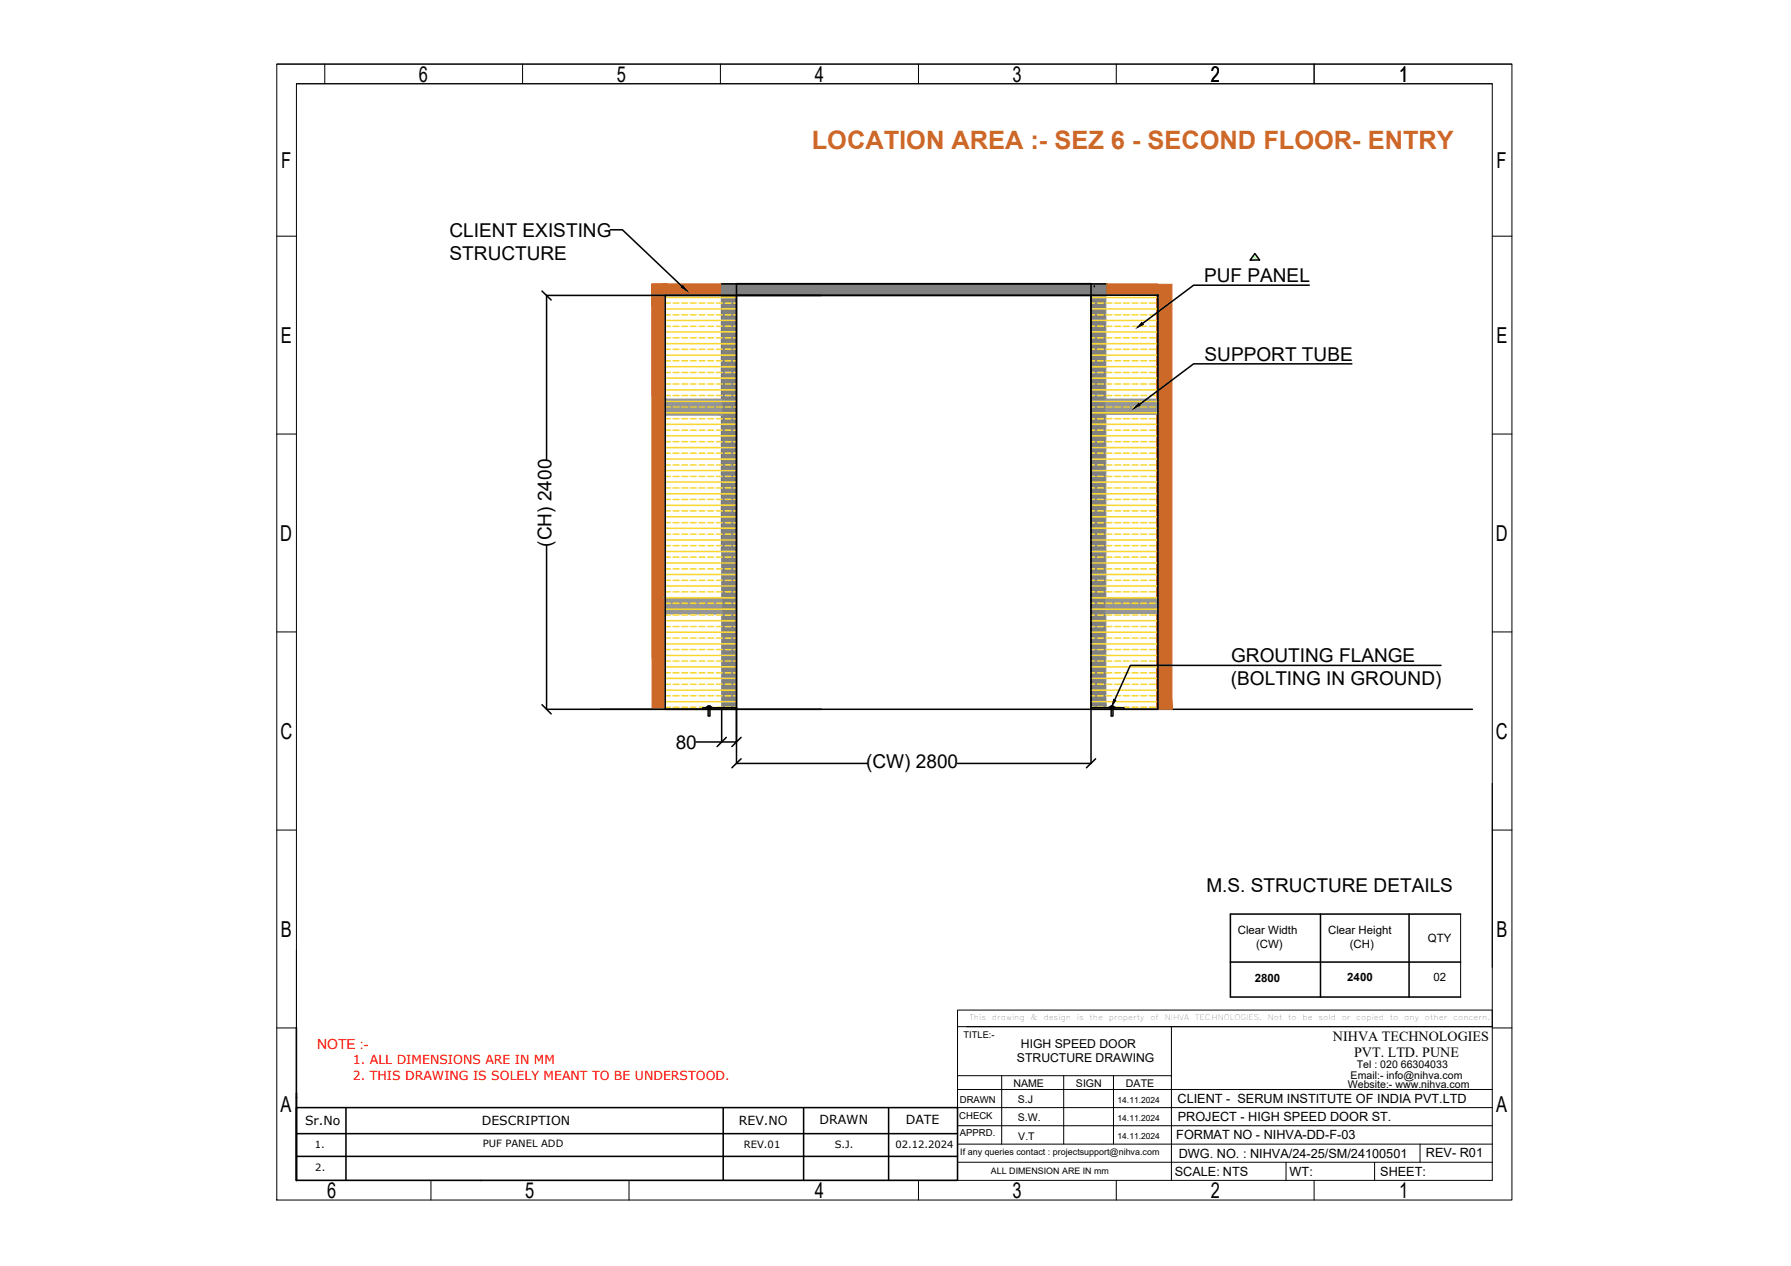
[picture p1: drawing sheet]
<svg xmlns="http://www.w3.org/2000/svg" width="297mm" height="210mm" viewBox="0 0 297 210" stroke-linecap="round" stroke-linejoin="round" font-family="sans-serif">
<!-- layer: 0 -->
<g fill="none" stroke="#000" stroke-width=".17">
<path d="M45.9 10.6h204.9v188.4h-204.9zM45.9 10.6h204.9M49.2 13.9h198.3v181.8h-198.3zM49.2 13.9h198.3M53.9 10.6v3.3M86.7 10.6v3.3M119.5 10.6v3.3M152.3 10.6v3.3M185.1 10.6v3.3M217.9 10.6v3.3M45.9 39.2h3.3M247.5 39.2h3.3"/>
<path d="M45.9 72h3.3M247.5 72h3.3M45.9 104.8h3.3M247.5 104.8h3.3M45.9 137.6h3.3M247.5 129.9v30.5M247.5 137.6h3.3M49.2 157.5v38.2M242.2 151.6v13.7M45.9 170.4h3.3M158.8 167.5h88.7v2.7h-88.7zM158.8 170.2v25.5"/>
<path d="M158.8 178.4h35.5M160.3 170.2h87.2M166.1 178.4v11.3M176.4 178.4v11.3M184.7 178.4v11.3M194.3 170.2v25.5M247.5 170.4h3.3M71.5 195.7v3.3M93.8 195.7h.1M104.3 195.7v3.3M152.3 195.7v3.3M158.8 189.7h88.7"/>
<path d="M158.8 186.6h88.7M158.8 183.6h88.7M158.8 180.6h88.7M158.8 192.7h88.7M185.1 195.7v3.3M213.3 192.7v3M217.9 195.7v3.3M228 192.7v3M235.5 189.7v3"/>
</g>
<g fill="#cd6928" stroke="#cd6928" stroke-width=".17">
<path d="M109.8 47.1h.5z"/>
<path d="M183.4 47.1l8.5 1.9v-1.9zM183.4 47.1l8.5 1.9h-8.5z"/>
<path d="M119.7 47.1l63.7 1.9v-1.9zM119.7 47.1l63.7 1.9h-63.7z"/>
<path d="M110.3 47.1l9.4 1.9v-1.9zM110.3 47.1l9.4 1.9h-9.4z"/>
<path d="M109.8 47.1h.5zM108.1 47.1h2.2z"/>
<path d="M191.8 47.1l2.6 70.5v-70.5zM191.8 47.1l2.6 70.5h-2.6z"/>
<path d="M108.1 47.1l2.2 70.5v-70.5zM108.1 47.1l2.2 70.5h-2.2z"/>
</g>
<g fill="none" stroke="#000" stroke-width=".25">
<path d="M101.2 38.1h2l9.9 9.4M89.9 48.3l1.5 1.4M110.3 49h11.8v68.6h-11.8zM180.9 48.9h11.1v68.7h-11.1zM180.9 49h-90.3v27.2M181.5 47.4v.1M183.4 47.1h-63.7v44.4M208.1 42l.8 1.1h-1.6zM217.1 47.3h-19.1l-8.5 6.3M224.2 60.3h-26.2l-9 6.8M90.6 90.4v27.2h153.6M89.9 116.8l1.5 1.6"/>
<path d="M117.4 117.1h.4l-.2 .1h.1v1.5h-.3v-1.5h.2zM117.4 117.2h-.2v.1h.8v-.1h-.2M119.7 117.6v5.4h2.4v-5.4M122.1 117.3h-5.5v.3M180.9 117.6v-.3h5.5v.3M184.2 117.1h.1h.3l-.2 .1h.2v1.5h-.3v-1.5h.1zM184.2 117.2h-.2v.1h.9v-.1h-.3M239 110.3h-51.5l-2.6 5.7M115.5 123h4.2M120.5 122.3l-1.6 1.5M122.9 125.8l-1.5 1.5M122.9 122.3l-1.5 1.5"/>
<path d="M143.9 126.6h-21.8v-79.6h58.8v79.6h-22.1M181.7 125.8l-1.5 1.5M204.1 159.5h38.1M219 151.6v13.7M233.7 151.6v13.7M242.2 151.6h-38.1v13.7h38.1M49.2 170.3v25.4M49.2 183.6h109.6v12.1h-109.6zM49.2 181.9h.1M49.2 188h109.6M49.2 191.7h109.6M57.4 183.6v12.1"/>
<path d="M79.8 195.7h.1M119.9 183.6v12.1M133.3 183.6v12.1M147.4 183.6v12.1"/>
</g>
<g fill="#808080" stroke="#808080" stroke-width=".17">
<path d="M122.1 47l58.8 2v-2zM122.1 47l58.8 2h-58.8z"/>
<path d="M180.9 47.1l2.5 70.2v-70.2zM180.9 47.1l2.5 70.2h-2.5z"/>
<path d="M119.7 47.1l2.4 70.2v-70.2zM119.7 47.1l2.4 70.2h-2.4z"/>
</g>
<g fill="#939598" stroke="#939598" stroke-width=".17">
<path d="M110.3 99.1h9.4v2.7z"/>
<path d="M183.4 66.2l8.5 2.5v-2.5zM183.4 66.2l8.5 2.5h-8.5z"/>
<path d="M110.3 66.2l9.4 2.6v-2.6zM110.3 66.2l9.4 2.6h-9.4z"/>
<path d="M110.3 99.1h9.4zM110.3 99.1h9.4z"/>
<path d="M183.4 99.1l8.5 2.6v-2.6zM183.4 99.1l8.5 2.6h-8.5z"/>
<path d="M110.3 101.8h9.4zM110.3 99.1l9.4 2.7h-9.4z"/>
</g>
<g fill="none" stroke="#f8d731" stroke-width=".25">
<path d="M110.3 49.3h11.8M110.3 51.2h11.8M110.3 53.1h11.8M110.3 55h11.8M110.3 57h11.8M110.3 58.9h11.8M110.3 50.2h.9M110.3 52.2h.9M110.3 54.1h.9M110.3 56h.9M110.3 57.9h.9M110.3 59.8h.9"/>
<path d="M111.6 50.2h1M111.6 52.2h1M111.6 54.1h1M111.6 56h1M111.6 57.9h1M111.6 59.8h1M113.1 50.2h1M113.1 52.2h1M113.1 54.1h1M113.1 56h1M113.1 57.9h1M113.1 59.8h1"/>
<path d="M114.5 50.2h1M114.5 52.2h1M114.5 54.1h1M114.5 56h1M114.5 57.9h1M114.5 59.8h1M116 50.2h.9M116 52.2h.9M116 54.1h.9M116 56h.9M116 57.9h.9M116 59.8h.9"/>
<path d="M117.4 50.2h.9M117.4 52.2h.9M117.4 54.1h.9M117.4 56h.9M117.4 57.9h.9M117.4 59.8h.9M118.8 50.2h1M118.8 52.2h1M118.8 54.1h1M118.8 56h1M118.8 57.9h1M118.8 59.8h1"/>
<path d="M120.3 50.2h.9M120.3 52.2h.9M120.3 54.1h.9M120.3 56h.9M120.3 57.9h.9M120.3 59.8h.9M121.7 50.2h.4M121.7 52.2h.4M121.7 54.1h.4M121.7 56h.4M121.7 57.9h.4M121.7 59.8h.4"/>
<path d="M180.9 49.3h11.1M180.9 51.2h11.1M180.9 53.1h11.1M180.9 55h11.1M180.9 57h11.1M180.9 58.9h11.1M180.9 50.2h.6M180.9 52.2h.6M180.9 54.1h.6M180.9 56h.6M180.9 57.9h.6M180.9 59.8h.6"/>
<path d="M182 50.2h1M182 52.2h1M182 54.1h1M182 56h1M182 57.9h1M182 59.8h1M183.4 50.2h1M183.4 52.2h1M183.4 54.1h1M183.4 56h1M183.4 57.9h1M183.4 59.8h1"/>
<path d="M184.9 50.2h1M184.9 52.2h1M184.9 54.1h1M184.9 56h1M184.9 57.9h1M184.9 59.8h1M186.3 50.2h1M186.3 52.2h1M186.3 54.1h1M186.3 56h1M186.3 57.9h1M186.3 59.8h1"/>
<path d="M187.8 50.2h.9M187.8 52.2h.9M187.8 54.1h.9M187.8 56h.9M187.8 57.9h.9M187.8 59.8h.9M189.2 50.2h1M189.2 52.2h1M189.2 54.1h1M189.2 56h1M189.2 57.9h1M189.2 59.8h1"/>
<path d="M190.6 50.2h1M190.6 52.2h1M190.6 54.1h1M190.6 56h1M190.6 57.9h1M190.6 59.8h1M110.3 60.8h11.8M110.3 62.7h11.8M110.3 64.6h11.8M110.3 66.5h11.8M110.3 68.5h11.8M110.3 70.4h11.8"/>
<path d="M110.3 72.3h11.8M110.3 74.2h11.8M110.3 76.1h11.8M110.3 78h11.8M110.3 79.9h11.8M110.3 61.8h.9M110.3 63.7h.9M110.3 65.6h.9M110.3 67.5h.9M110.3 69.4h.9M110.3 71.3h.9M110.3 73.2h.9"/>
<path d="M110.3 75.1h.9M110.3 77.1h.9M110.3 79h.9M111.6 61.8h1M111.6 63.7h1M111.6 65.6h1M111.6 67.5h1M111.6 69.4h1M111.6 71.3h1M111.6 73.2h1M111.6 75.1h1M111.6 77.1h1"/>
<path d="M111.6 79h1M113.1 61.8h1M113.1 63.7h1M113.1 65.6h1M113.1 67.5h1M113.1 69.4h1M113.1 71.3h1M113.1 73.2h1M113.1 75.1h1M113.1 77.1h1M113.1 79h1M114.5 61.8h1"/>
<path d="M114.5 63.7h1M114.5 65.6h1M114.5 67.5h1M114.5 69.4h1M114.5 71.3h1M114.5 73.2h1M114.5 75.1h1M114.5 77.1h1M114.5 79h1M116 61.8h.9M116 63.7h.9M116 65.6h.9"/>
<path d="M116 67.5h.9M116 69.4h.9M116 71.3h.9M116 73.2h.9M116 75.1h.9M116 77.1h.9M116 79h.9M117.4 61.8h.9M117.4 63.7h.9M117.4 65.6h.9M117.4 67.5h.9M117.4 69.4h.9"/>
<path d="M117.4 71.3h.9M117.4 73.2h.9M117.4 75.1h.9M117.4 77.1h.9M117.4 79h.9M118.8 61.8h1M118.8 63.7h1M118.8 65.6h1M118.8 67.5h1M118.8 69.4h1M118.8 71.3h1M118.8 73.2h1"/>
<path d="M118.8 75.1h1M118.8 77.1h1M118.8 79h1M120.3 61.8h.9M120.3 63.7h.9M120.3 65.6h.9M120.3 67.5h.9M120.3 69.4h.9M120.3 71.3h.9M120.3 73.2h.9M120.3 75.1h.9M120.3 77.1h.9"/>
<path d="M120.3 79h.9M121.7 61.8h.4M121.7 63.7h.4M121.7 65.6h.4M121.7 67.5h.4M121.7 69.4h.4M121.7 71.3h.4M121.7 73.2h.4M121.7 75.1h.4M121.7 77.1h.4M121.7 79h.4M180.9 60.8h11.1"/>
<path d="M180.9 62.7h11.1M180.9 64.6h11.1M180.9 66.5h11.1M180.9 68.5h11.1M180.9 70.4h11.1M180.9 72.3h11.1M180.9 74.2h11.1M180.9 76.1h11.1M180.9 78h11.1M180.9 79.9h11.1M180.9 61.8h.6M180.9 63.7h.6"/>
<path d="M180.9 65.6h.6M180.9 67.5h.6M180.9 69.4h.6M180.9 71.3h.6M180.9 73.2h.6M180.9 75.1h.6M180.9 77.1h.6M180.9 79h.6M182 61.8h1M182 63.7h1M182 65.6h1M182 67.5h1"/>
<path d="M182 69.4h1M182 71.3h1M182 73.2h1M182 75.1h1M182 77.1h1M182 79h1M183.4 61.8h1M183.4 63.7h1M183.4 65.6h1M183.4 67.5h1M183.4 69.4h1M183.4 71.3h1"/>
<path d="M183.4 73.2h1M183.4 75.1h1M183.4 77.1h1M183.4 79h1M184.9 61.8h1M184.9 63.7h1M184.9 65.6h1M184.9 67.5h1M184.9 69.4h1M184.9 71.3h1M184.9 73.2h1M184.9 75.1h1"/>
<path d="M184.9 77.1h1M184.9 79h1M186.3 61.8h1M186.3 63.7h1M186.3 65.6h1M186.3 67.5h1M186.3 69.4h1M186.3 71.3h1M186.3 73.2h1M186.3 75.1h1M186.3 77.1h1M186.3 79h1"/>
<path d="M187.8 61.8h.9M187.8 63.7h.9M187.8 65.6h.9M187.8 67.5h.9M187.8 69.4h.9M187.8 71.3h.9M187.8 73.2h.9M187.8 75.1h.9M187.8 77.1h.9M187.8 79h.9M189.2 61.8h1M189.2 63.7h1"/>
<path d="M189.2 65.6h1M189.2 67.5h1M189.2 69.4h1M189.2 71.3h1M189.2 73.2h1M189.2 75.1h1M189.2 77.1h1M189.2 79h1M190.6 61.8h1M190.6 63.7h1M190.6 65.6h1M190.6 67.5h1"/>
<path d="M190.6 69.4h1M190.6 71.3h1M190.6 73.2h1M190.6 75.1h1M190.6 77.1h1M190.6 79h1M110.3 81.9h11.8M110.3 83.8h11.8M110.3 85.7h11.8M110.3 87.6h11.8M110.3 89.5h11.8M110.3 91.4h11.8"/>
<path d="M110.3 93.3h11.8M110.3 95.3h11.8M110.3 97.2h11.8M110.3 99.1h11.8M110.3 80.9h.9M110.3 82.8h.9M110.3 84.7h.9M110.3 86.7h.9M110.3 88.6h.9M110.3 90.5h.9M110.3 92.4h.9M110.3 94.3h.9"/>
<path d="M110.3 96.2h.9M110.3 98.1h.9M111.6 80.9h1M111.6 82.8h1M111.6 84.7h1M111.6 86.7h1M111.6 88.6h1M111.6 90.5h1M111.6 92.4h1M111.6 94.3h1M111.6 96.2h1M111.6 98.1h1"/>
<path d="M113.1 80.9h1M113.1 82.8h1M113.1 84.7h1M113.1 86.7h1M113.1 88.6h1M113.1 90.5h1M113.1 92.4h1M113.1 94.3h1M113.1 96.2h1M113.1 98.1h1M114.5 80.9h1M114.5 82.8h1"/>
<path d="M114.5 84.7h1M114.5 86.7h1M114.5 88.6h1M114.5 90.5h1M114.5 92.4h1M114.5 94.3h1M114.5 96.2h1M114.5 98.1h1M116 80.9h.9M116 82.8h.9M116 84.7h.9M116 86.7h.9"/>
<path d="M116 88.6h.9M116 90.5h.9M116 92.4h.9M116 94.3h.9M116 96.2h.9M116 98.1h.9M117.4 80.9h.9M117.4 82.8h.9M117.4 84.7h.9M117.4 86.7h.9M117.4 88.6h.9M117.4 90.5h.9"/>
<path d="M117.4 92.4h.9M117.4 94.3h.9M117.4 96.2h.9M117.4 98.1h.9M118.8 80.9h1M118.8 82.8h1M118.8 84.7h1M118.8 86.7h1M118.8 88.6h1M118.8 90.5h1M118.8 92.4h1M118.8 94.3h1"/>
<path d="M118.8 96.2h1M118.8 98.1h1M120.3 80.9h.9M120.3 82.8h.9M120.3 84.7h.9M120.3 86.7h.9M120.3 88.6h.9M120.3 90.5h.9M120.3 92.4h.9M120.3 94.3h.9M120.3 96.2h.9M120.3 98.1h.9"/>
<path d="M121.7 80.9h.4M121.7 82.8h.4M121.7 84.7h.4M121.7 86.7h.4M121.7 88.6h.4M121.7 90.5h.4M121.7 92.4h.4M121.7 94.3h.4M121.7 96.2h.4M121.7 98.1h.4M180.9 81.9h11.1M180.9 83.8h11.1"/>
<path d="M180.9 85.7h11.1M180.9 87.6h11.1M180.9 89.5h11.1M180.9 91.4h11.1M180.9 93.3h11.1M180.9 95.3h11.1M180.9 97.2h11.1M180.9 99.1h11.1M180.9 80.9h.6M180.9 82.8h.6M180.9 84.7h.6M180.9 86.7h.6"/>
<path d="M180.9 88.6h.6M180.9 90.5h.6M180.9 92.4h.6M180.9 94.3h.6M180.9 96.2h.6M180.9 98.1h.6M182 80.9h1M182 82.8h1M182 84.7h1M182 86.7h1M182 88.6h1M182 90.5h1"/>
<path d="M182 92.4h1M182 94.3h1M182 96.2h1M182 98.1h1M183.4 80.9h1M183.4 82.8h1M183.4 84.7h1M183.4 86.7h1M183.4 88.6h1M183.4 90.5h1M183.4 92.4h1M183.4 94.3h1"/>
<path d="M183.4 96.2h1M183.4 98.1h1M184.9 80.9h1M184.9 82.8h1M184.9 84.7h1M184.9 86.7h1M184.9 88.6h1M184.9 90.5h1M184.9 92.4h1M184.9 94.3h1M184.9 96.2h1M184.9 98.1h1"/>
<path d="M186.3 80.9h1M186.3 82.8h1M186.3 84.7h1M186.3 86.7h1M186.3 88.6h1M186.3 90.5h1M186.3 92.4h1M186.3 94.3h1M186.3 96.2h1M186.3 98.1h1M187.8 80.9h.9M187.8 82.8h.9"/>
<path d="M187.8 84.7h.9M187.8 86.7h.9M187.8 88.6h.9M187.8 90.5h.9M187.8 92.4h.9M187.8 94.3h.9M187.8 96.2h.9M187.8 98.1h.9M189.2 80.9h1M189.2 82.8h1M189.2 84.7h1M189.2 86.7h1"/>
<path d="M189.2 88.6h1M189.2 90.5h1M189.2 92.4h1M189.2 94.3h1M189.2 96.2h1M189.2 98.1h1M190.6 80.9h1M190.6 82.8h1M190.6 84.7h1M190.6 86.7h1M190.6 88.6h1M190.6 90.5h1"/>
<path d="M190.6 92.4h1M190.6 94.3h1M190.6 96.2h1M190.6 98.1h1M110.3 101h11.8M110.3 102.9h11.8M110.3 104.8h11.8M110.3 106.8h11.8M110.3 108.7h11.8M110.3 110.6h11.8M110.3 112.5h11.8M110.3 114.4h11.8"/>
<path d="M110.3 116.3h11.8M110.3 100h.9M110.3 102h.9M110.3 103.9h.9M110.3 105.8h.9M110.3 107.7h.9M110.3 109.6h.9M110.3 111.5h.9M110.3 113.5h.9M110.3 115.4h.9M110.3 117.3h.9M111.6 100h1"/>
<path d="M111.6 102h1M111.6 103.9h1M111.6 105.8h1M111.6 107.7h1M111.6 109.6h1M111.6 111.5h1M111.6 113.5h1M111.6 115.4h1M111.6 117.3h1M113.1 100h1M113.1 102h1M113.1 103.9h1"/>
<path d="M113.1 105.8h1M113.1 107.7h1M113.1 109.6h1M113.1 111.5h1M113.1 113.5h1M113.1 115.4h1M113.1 117.3h1M114.5 100h1M114.5 102h1M114.5 103.9h1M114.5 105.8h1M114.5 107.7h1"/>
<path d="M114.5 109.6h1M114.5 111.5h1M114.5 113.5h1M114.5 115.4h1M114.5 117.3h1M116 100h.9M116 102h.9M116 103.9h.9M116 105.8h.9M116 107.7h.9M116 109.6h.9M116 111.5h.9"/>
<path d="M116 113.5h.9M116 115.4h.9M116 117.3h.9M117.4 100h.9M117.4 102h.9M117.4 103.9h.9M117.4 105.8h.9M117.4 107.7h.9M117.4 109.6h.9M117.4 111.5h.9M117.4 113.5h.9M117.4 115.4h.9"/>
<path d="M118 117.3h.3M118.8 100h1M118.8 102h1M118.8 103.9h1M118.8 105.8h1M118.8 107.7h1M118.8 109.6h1M118.8 111.5h1M118.8 113.5h1M118.8 115.4h1M118.8 117.3h1M120.3 100h.9"/>
<path d="M120.3 102h.9M120.3 103.9h.9M120.3 105.8h.9M120.3 107.7h.9M120.3 109.6h.9M120.3 111.5h.9M120.3 113.5h.9M120.3 115.4h.9M120.3 117.3h.9M121.7 100h.4M121.7 102h.4M121.7 103.9h.4"/>
<path d="M121.7 105.8h.4M121.7 107.7h.4M121.7 109.6h.4M121.7 111.5h.4M121.7 113.5h.4M121.7 115.4h.4M121.7 117.3h.4M180.9 101h11.1M180.9 102.9h11.1M180.9 104.8h11.1M180.9 106.8h11.1M180.9 108.7h11.1"/>
<path d="M180.9 110.6h11.1M180.9 112.5h11.1M180.9 114.4h11.1M180.9 116.3h11.1M180.9 100h.6M180.9 102h.6M180.9 103.9h.6M180.9 105.8h.6M180.9 107.7h.6M180.9 109.6h.6M180.9 111.5h.6M180.9 113.5h.6"/>
<path d="M180.9 115.4h.6M180.9 117.3h.6M182 100h1M182 102h1M182 103.9h1M182 105.8h1M182 107.7h1M182 109.6h1M182 111.5h1M182 113.5h1M182 115.4h1M182 117.3h1"/>
<path d="M183.4 100h1M183.4 102h1M183.4 103.9h1M183.4 105.8h1M183.4 107.7h1M183.4 109.6h1M183.4 111.5h1M183.4 113.5h1M183.4 115.4h1M183.4 117.3h.6M184.9 100h1M184.9 102h1"/>
<path d="M184.9 103.9h1M184.9 105.8h1M184.9 107.7h1M184.9 109.6h1M184.9 111.5h1M184.9 113.5h1M184.9 115.4h1M184.9 117.3h1M186.3 100h1M186.3 102h1M186.3 103.9h1M186.3 105.8h1"/>
<path d="M186.3 107.7h1M186.3 109.6h1M186.3 111.5h1M186.3 113.5h1M186.3 115.4h1M186.3 117.3h1M187.8 100h.9M187.8 102h.9M187.8 103.9h.9M187.8 105.8h.9M187.8 107.7h.9M187.8 109.6h.9"/>
<path d="M187.8 111.5h.9M187.8 113.5h.9M187.8 115.4h.9M187.8 117.3h.9M189.2 100h1M189.2 102h1M189.2 103.9h1M189.2 105.8h1M189.2 107.7h1M189.2 109.6h1M189.2 111.5h1M189.2 113.5h1"/>
<path d="M189.2 115.4h1M189.2 117.3h1M190.6 100h1M190.6 102h1M190.6 103.9h1M190.6 105.8h1M190.6 107.7h1M190.6 109.6h1M190.6 111.5h1M190.6 113.5h1M190.6 115.4h1M190.6 117.3h1"/>
</g>
<path d="M113.3 47.4l.7 .9-1-.7zM189.4 53.5l.2 .3-1 .5zM188.9 66.9l.2 .3-1 .5zM184.7 116l.4 .1-.7 1z" fill="#000" stroke="#000" stroke-width=".17"/>
<text font-size="4.2" fill="#cd6928" x="134.6" y="24.7">LOCATION AREA :- SEZ 6 - SECOND FLOOR- ENTRY</text>
<g font-size="3.6">
<text x="69.5" y="13.6">6</text>
<text x="102.3" y="13.6">5</text>
<text x="135.1" y="13.6">4</text>
<text x="168" y="13.6">3</text>
<text x="200.8" y="13.6">2</text>
<text x="232" y="13.6">1</text>
<text x="46.6" y="27.9">F</text>
<text x="248.2" y="27.9">F</text>
<text x="46.6" y="56.9">E</text>
<text x="248.2" y="56.9">E</text>
<text x="46.5" y="89.7">D</text>
<text x="248.1" y="89.7">D</text>
<text x="46.5" y="122.6">C</text>
<text x="248.1" y="122.6">C</text>
<text x="46.6" y="155.3">B</text>
<text x="248.2" y="155.3">B</text>
<text x="46.5" y="184.4">A</text>
<text x="248.1" y="184.4">A</text>
<text x="54.3" y="198.6">6</text>
<text x="87.1" y="198.6">5</text>
<text x="135.1" y="198.6">4</text>
<text x="168" y="198.7">3</text>
<text x="200.8" y="198.7">2</text>
<text x="232" y="198.7">1</text>
</g>
<g font-size="3.2">
<text x="74.6" y="39.3">CLIENT EXISTING</text>
<text x="74.6" y="43.1">STRUCTURE</text>
<text x="199.7" y="46.8">PUF PANEL</text>
<text x="199.8" y="59.9">SUPPORT TUBE</text>
<text x="91.5" y="90.6" transform="rotate(-90 91.5 90.6)">(CH) 2400</text>
<text x="204.1" y="113.5">(BOLTING IN GROUND)</text>
<text x="204.2" y="109.7">GROUTING FLANGE</text>
<text x="112.1" y="124.1">80</text>
<text x="143.7" y="127.4">(CW) 2800</text>
<text x="200.1" y="148">M.S. STRUCTURE DETAILS</text>
</g>
<text font-size="2.3" fill="#f00" x="52.6" y="173.9">NOTE :-</text>
<g font-size="2.3">
<text x="221.1" y="172.7">NIHVA TECHNOLOGIES</text>
<text x="224.6" y="175.3">PVT. LTD. PUNE</text>
</g>
<g font-size="2.1" fill="#f00">
<text x="58.5" y="176.5">1. ALL DIMENSIONS ARE IN MM</text>
<text x="58.5" y="179.1">2. THIS DRAWING IS SOLELY MEANT TO BE UNDERSTOOD.</text>
</g>
<g font-size="2.1">
<text x="195.3" y="182.9">CLIENT - SERUM INSTITUTE OF INDIA PVT.LTD</text>
<text x="195.3" y="185.9">PROJECT - HIGH SPEED DOOR ST.</text>
<text x="50.6" y="186.5">Sr.No</text>
<text x="79.9" y="186.5">DESCRIPTION</text>
<text x="122.5" y="186.5">REV.NO</text>
<text x="135.9" y="186.4">DRAWN</text>
<text x="150.2" y="186.4">DATE</text>
<text x="195.1" y="188.9">FORMAT NO - NIHVA-DD-F-03</text>
<text x="236.5" y="191.9">REV- R01</text>
<text x="194.8" y="194.9">SCALE: NTS</text>
<text x="195.5" y="192.1">DWG. NO. : NIHVA/24-25/SM/24100501</text>
<text x="213.9" y="194.9">WT:</text>
<text x="228.9" y="194.9">SHEET:</text>
</g>
<g font-size="2">
<text x="169.3" y="173.7">HIGH SPEED DOOR</text>
<text x="168.7" y="176.1">STRUCTURE DRAWING</text>
</g>
<g font-size="1.9">
<text x="205.3" y="154.9">Clear Width</text>
<text x="220.3" y="154.9">Clear Height</text>
<text x="208.3" y="157.1">(CW)</text>
<text x="223.8" y="157.1">(CH)</text>
<text x="236.8" y="156.2">QTY</text>
<text x="208.1" y="162.8">2800</text>
<text x="223.4" y="162.7">2400</text>
<text x="237.8" y="162.7">02</text>
</g>
<g font-size="1.8">
<text x="224" y="178.8">Email:- info@nihva.com</text>
<text x="225" y="177">Tel : 020 66304033</text>
<text x="168.1" y="180.2">NAME</text>
<text x="168.8" y="182.8">S.J</text>
<text x="168.8" y="185.8">S.W.</text>
<text x="178.4" y="180.2">SIGN</text>
<text x="186.7" y="180.2">DATE</text>
<text x="223.5" y="180.4">Website:- www.nihva.com</text>
<text x="168.9" y="189">V.T</text>
</g>
<g font-size="1.7">
<text x="52.2" y="190.3">1.</text>
<text x="80.1" y="190.2">PUF PANEL ADD</text>
<text x="123.4" y="190.3">REV.01</text>
<text x="138.4" y="190.4">S.J.</text>
<text x="148.5" y="190.4">02.12.2024</text>
<text x="52.3" y="194.1">2.</text>
</g>
<g font-size="1.6">
<text x="159.1" y="185.5">CHECK</text>
<text x="159.2" y="182.8">DRAWN</text>
<text x="159.2" y="188.4">APPRD.</text>
</g>
<g font-size="1.5">
<text x="159.8" y="172.2">TITLE:-</text>
<text x="159.3" y="191.5">If any queries contact : projectsupport@nihva.com</text>
<text x="164.4" y="194.7">ALL DIMENSION ARE IN mm</text>
</g>
<g font-size="1.4">
<text x="185.3" y="182.8">14.11.2024</text>
<text x="185.3" y="185.8">14.11.2024</text>
<text x="185.3" y="188.8">14.11.2024</text>
</g>
<g font-size="1.3">
<text x="160.8" y="169.2">This</text>
<text x="164.5" y="169.2">drawing</text>
<text x="170.9" y="169.2">&amp;</text>
<text x="173.1" y="169.2">design</text>
<text x="178.6" y="169.2">is</text>
<text x="180.7" y="169.2">the</text>
<text x="183.9" y="169.2">property</text>
<text x="190.8" y="169.2">of</text>
<text x="193.2" y="169.2">NIHVA</text>
<text x="198.2" y="169.2">TECHNOLOGIES.</text>
<text x="210.3" y="169.2">Not</text>
<text x="213.6" y="169.2">to</text>
<text x="216" y="169.2">be</text>
<text x="218.7" y="169.2">sold</text>
<text x="222.5" y="169.2">or</text>
<text x="224.9" y="169.2">copied</text>
<text x="230.5" y="169.2">to</text>
<text x="232.9" y="169.2">any</text>
<text x="236.3" y="169.2">other</text>
<text x="241" y="169.2">concern.</text>
</g>
<text font-size=".6" fill="#0f0" x="207.8" y="43">R1</text>
</svg>
